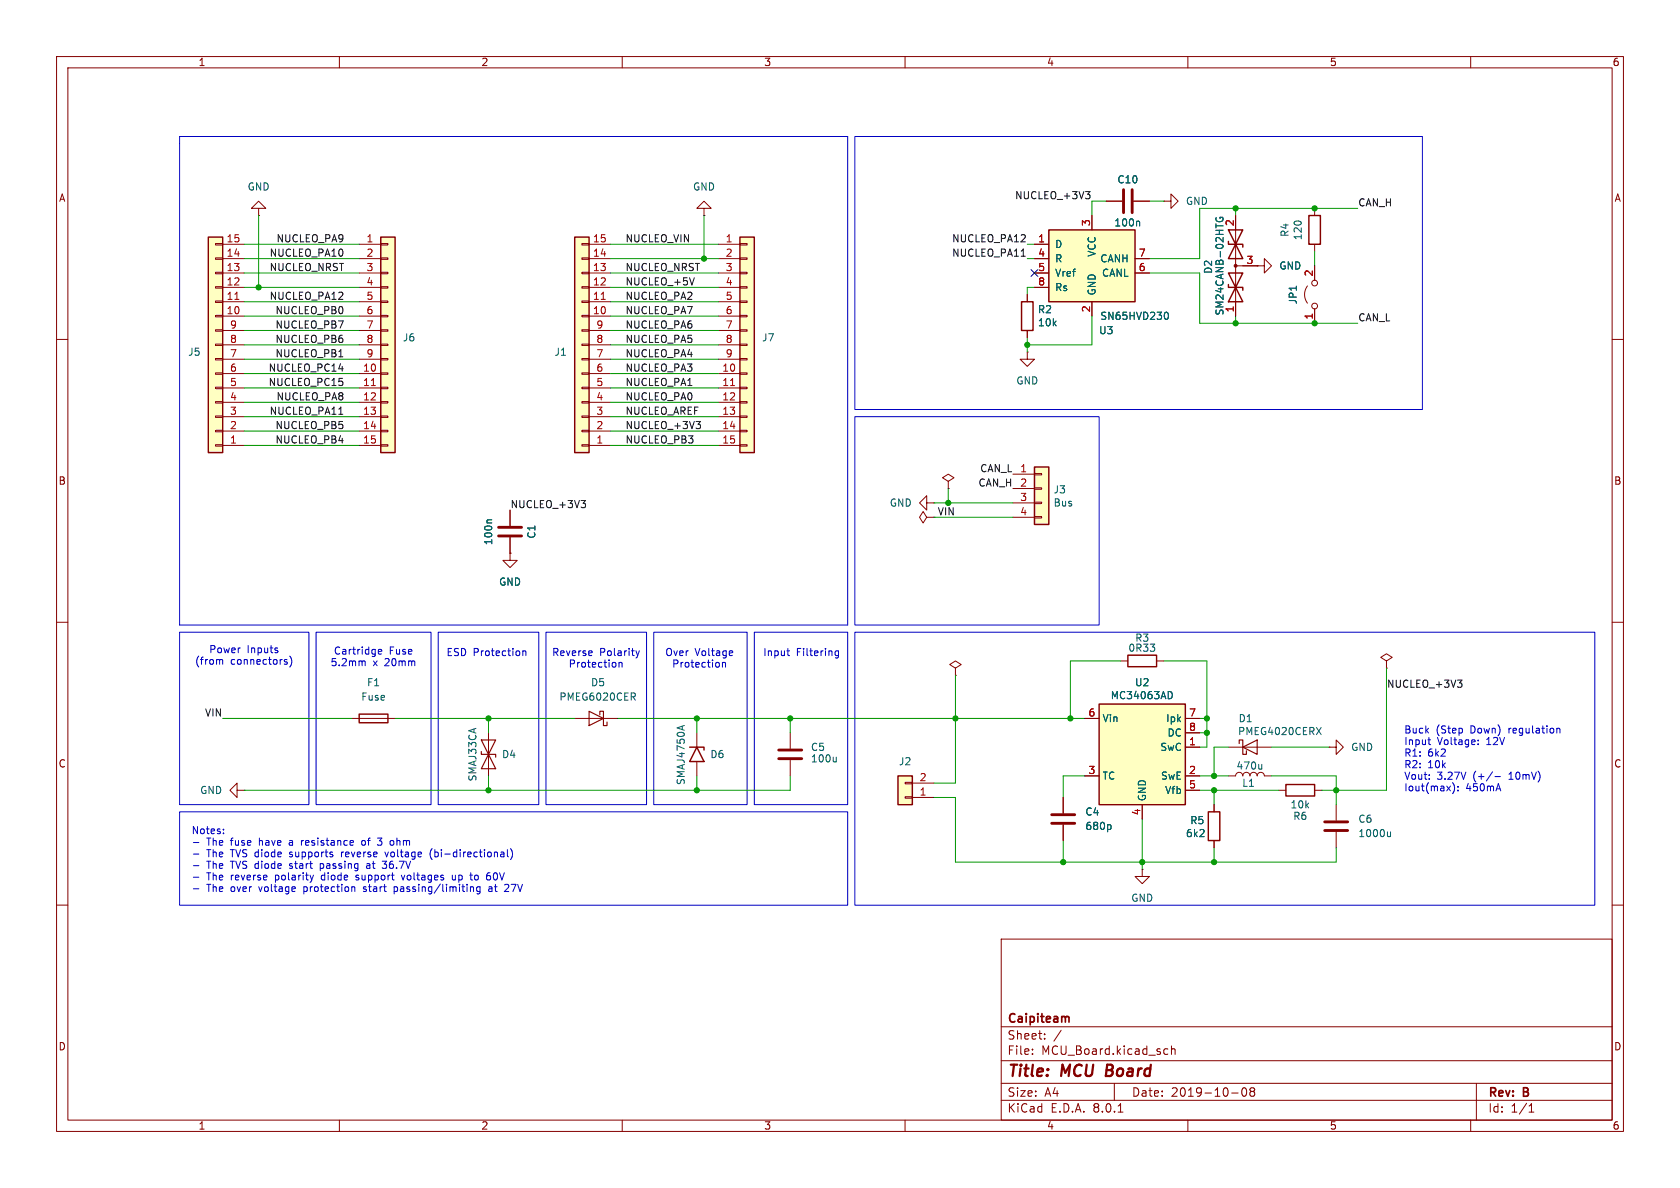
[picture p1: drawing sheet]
<svg xmlns="http://www.w3.org/2000/svg" width="297mm" height="210mm" viewBox="0 0 297 210" stroke-linecap="round" stroke-linejoin="round" font-family="sans-serif">
<g fill="none" stroke="#840000" stroke-width=".18">
<path d="M10 10h277v190h-277zM12 12h273v186h-273zM60 10v2M110 10v2M160 10v2M210 10v2M260 10v2M10 60h2M285 60h2M10 110h2M285 110h2M123.2 129.5v2.6"/>
<path d="M123.2 134.6v2.6M10 160h2M285 160h2M177 166h108v32h-108zM60 198v2M110 198v2M160 198v2M177 194.5h108M177 191.5h108M177 187.5h108M177 181.5h108M182.5 186.3v.1"/>
<path d="M182.5 185.5v.1M184.7 183.6v.1M184.7 182.8v.1M187.6 182.1l-1.3 2M197 191.5v3M197.7 196.6h.8M206 185.4l.5 .1M206.5 186.3l-.5 .1M207.1 185.5l.2-.1 .4 .1v.9M207.1 184.9v1.5M210 198v2M217.7 193.2h1.2"/>
<path d="M219.7 192.4l.2-.1a.81 .81 0 0 1 .6 .6 .81 .81 0 0 1-.3 .8l-.2 .1a.81 .81 0 0 1-.3-1.4zM221.2 192.9l-.2-.2 .2-.4 .5 .1 .1 .2-.3 .3M221.2 192.9l-.2 .3v.3l.2 .3 .5-.1 .1-.2-.1-.4-.2-.2M221.2 192.9h.3M260 198v2M261 191.5v6.5M270.3 196.6h.9M270.3 195.5l.4-.4v1.5"/>
</g>
<path d="M195.7 188.2l-.2 2h.8" fill="none" stroke="#840000" stroke-width=".4"/>
<path d="M188.6 179.7l.3 .1 .1 .1v.8" fill="none" stroke="#840000" stroke-width=".3"/>
<path d="M121.9 132.1h2.6v.5M123.2 132.1l1.3 2.5h-2.6z" fill="none" stroke="#840000" stroke-width=".25"/>
<path d="M120.6 128.4v.6M121 128.2l-1.3 .5" fill="none" stroke="#006464" stroke-width=".18"/>
<path d="M130.8 41.9h2.5v38.1h-2.5z" fill="#ffffc2"/>
<g fill="none" stroke="#840000" stroke-width=".18">
<path d="M127 43.2h3.8M127 45.7h3.8M127 48.3h3.8M127 50.8h3.8M127 53.3h3.8M127 55.9h3.8M127 58.4h3.8M130.8 58.3h1.3v.2h-1.3zM130.8 55.8h1.3v.2h-1.3zM130.8 53.2h1.3v.3h-1.3zM130.8 50.7h1.3v.2h-1.3zM130.8 48.1h1.3v.3h-1.3z"/>
<path d="M130.8 45.6h1.3v.2h-1.3zM130.8 43.1h1.3v.2h-1.3zM127 66h3.8M127 68.6h3.8M127 71.1h3.8M127 73.7h3.8M127 76.2h3.8M127 78.7h3.8M127 61h3.8M127 63.5h3.8M130.8 78.6h1.3v.3h-1.3zM130.8 76.1h1.3v.2h-1.3z"/>
<path d="M130.8 73.5h1.3v.3h-1.3zM130.8 71h1.3v.2h-1.3zM130.8 68.5h1.3v.2h-1.3zM130.8 65.9h1.3v.3h-1.3zM130.8 63.4h1.3v.2h-1.3zM130.8 60.8h1.3v.3h-1.3z"/>
</g>
<path d="M130.8 41.9h2.5v38.1h-2.5z" fill="none" stroke="#840000" stroke-width=".25"/>
<path d="M129.1 68.2h.8" fill="none" stroke="#a90000" stroke-width=".18"/>
<path d="M36.8 41.9h2.6v38.1h-2.6z" fill="#ffffc2"/>
<g fill="none" stroke="#840000" stroke-width=".18">
<path d="M38.1 43.1h1.3v.2h-1.3zM38.1 45.6h1.3v.2h-1.3zM38.1 48.1h1.3v.3h-1.3zM38.1 50.7h1.3v.2h-1.3zM38.1 53.2h1.3v.3h-1.3zM38.1 55.8h1.3v.2h-1.3zM38.1 58.3h1.3v.2h-1.3zM39.4 55.9h3.8M39.4 53.3h3.8M39.4 50.8h3.8M39.4 48.3h3.8M39.4 45.7h3.8"/>
<path d="M39.4 43.2h3.8M39.4 58.4h3.8M38.1 60.8h1.3v.3h-1.3zM38.1 63.4h1.3v.2h-1.3zM38.1 65.9h1.3v.3h-1.3zM38.1 68.5h1.3v.2h-1.3zM38.1 71h1.3v.2h-1.3zM38.1 73.5h1.3v.3h-1.3zM38.1 76.1h1.3v.2h-1.3zM38.1 78.6h1.3v.3h-1.3zM39.4 78.7h3.8M39.4 76.2h3.8"/>
<path d="M39.4 73.7h3.8M39.4 71.1h3.8M39.4 68.6h3.8M39.4 66h3.8M39.4 63.5h3.8M39.4 61h3.8"/>
</g>
<path d="M36.8 41.9h2.6v38.1h-2.6z" fill="none" stroke="#840000" stroke-width=".25"/>
<path d="M41.5 52.9h.7" fill="none" stroke="#a90000" stroke-width=".18"/>
<path d="M101.6 41.9h2.5v38.1h-2.5z" fill="#ffffc2"/>
<g fill="none" stroke="#840000" stroke-width=".18">
<path d="M102.9 43.1h1.2v.2h-1.2zM102.9 45.6h1.2v.2h-1.2zM102.9 48.1h1.2v.3h-1.2zM102.9 50.7h1.2v.2h-1.2zM102.9 53.2h1.2v.3h-1.2zM102.9 55.8h1.2v.2h-1.2zM102.9 58.3h1.2v.2h-1.2zM104.1 55.9h3.8M104.1 53.3h3.8M104.1 50.8h3.8M104.1 48.3h3.8M104.1 45.7h3.8"/>
<path d="M104.1 43.2h3.8M104.1 58.4h3.8M102.9 60.8h1.2v.3h-1.2zM102.9 63.4h1.2v.2h-1.2zM102.9 65.9h1.2v.3h-1.2zM102.9 68.5h1.2v.2h-1.2zM102.9 71h1.2v.2h-1.2zM102.9 73.5h1.2v.3h-1.2zM102.9 76.1h1.2v.2h-1.2zM102.9 78.6h1.2v.3h-1.2zM104.1 78.7h3.8M104.1 76.2h3.8"/>
<path d="M104.1 73.7h3.8M104.1 71.1h3.8M104.1 68.6h3.8M104.1 66h3.8M104.1 63.5h3.8M104.1 61h3.8"/>
</g>
<path d="M101.6 41.9h2.5v38.1h-2.5z" fill="none" stroke="#840000" stroke-width=".25"/>
<path d="M106.3 52.9h.7" fill="none" stroke="#a90000" stroke-width=".18"/>
<path d="M67.3 41.9h2.5v38.1h-2.5z" fill="#ffffc2"/>
<g fill="none" stroke="#840000" stroke-width=".18">
<path d="M124.5 36.8h1.2l-1.2-1.2-1.3 1.2h1.3v1.3M124.5 38.1h.1M63.5 43.2h3.8M63.5 45.7h3.8M63.5 48.3h3.8M63.5 50.8h3.8M63.5 53.3h3.8M63.5 55.9h3.8M63.5 58.4h3.8M67.3 58.3h1.3v.2h-1.3zM67.3 55.8h1.3v.2h-1.3zM67.3 53.2h1.3v.3h-1.3z"/>
<path d="M67.3 50.7h1.3v.2h-1.3zM67.3 48.1h1.3v.3h-1.3zM67.3 45.6h1.3v.2h-1.3zM67.3 43.1h1.3v.2h-1.3zM181.6 52.1v1.2M181.6 58.4v1.3M63.5 66h3.8M63.5 68.6h3.8M63.5 71.1h3.8M63.5 73.7h3.8M63.5 76.2h3.8M63.5 78.7h3.8"/>
<path d="M63.5 61h3.8M63.5 63.5h3.8M67.3 78.6h1.3v.3h-1.3zM67.3 76.1h1.3v.2h-1.3zM67.3 73.5h1.3v.3h-1.3zM67.3 71h1.3v.2h-1.3zM67.3 68.5h1.3v.2h-1.3zM67.3 65.9h1.3v.3h-1.3zM67.3 63.4h1.3v.2h-1.3zM67.3 60.8h1.3v.3h-1.3zM181.6 62.2v1.3h1.3l-1.3 1.3-1.3-1.3h1.3M181.6 62.2h.1"/>
<path d="M90.2 97.8v1.3h1.2l-1.2 1.2-1.3-1.2h1.3M90.2 97.8h.1M90.2 90.2v2.8M90.2 95v2.8M167.6 85.1l1.1-.6-1.1-.7-1 .7 1 .6v1.3M167.6 86.4h.1M168.9 118.1l1-.6-1-.7-1 .7 1 .6v1.3M168.9 119.4h.1M198.1 116.8h1.3M204.5 116.8h1.2M62.2 127h7.6M86.4 129.5v7.7"/>
<path d="M101.6 127h7.6M139.7 129.5v2.8M139.7 134.4v2.8"/>
</g>
<path d="M67.3 41.9h2.5v38.1h-2.5zM180.6 53.3h2v5.1h-2zM199.4 115.8h5.1v2.1h-5.1zM63.5 126.2h5.1v1.6h-5.1z" fill="none" stroke="#840000" stroke-width=".25"/>
<path d="M65.6 68.2h.8" fill="none" stroke="#a90000" stroke-width=".18"/>
<path d="M88.1 93.2h4.1M88.1 94.7h4.1M137.7 134.1h4M137.7 132.6h4" fill="none" stroke="#840000" stroke-width=".51"/>
<path d="M86.9 91.9h-.6l-.2 .2M111.9 123.2l.4 .6M112.2 122.6l.1 .1-.1 .4M147.8 133.8v.9M147.8 134.6l-.1 .1" fill="none" stroke="#006464" stroke-width=".18"/>
<path d="M85.1 132.8v.6h2.5v.5M85.1 130.8h2.5l-1.2 2.6zM86.4 133.4l1.2 2.5h-2.5zM104.1 125.7l2.6 1.3-2.6 1.3zM106 126.4v-.7h.7v2.6h.6v-.7" fill="none" stroke="#840000" stroke-width=".2"/>
<path d="M182.9 82.6h2.5v10.1h-2.5z" fill="#ffffc2"/>
<g fill="none" stroke="#840000" stroke-width=".18">
<path d="M163.8 88.9v-1.3l-1.2 1.3 1.2 1.3v-1.3h1.3M163.8 91.4l-.6-1-.6 1 .6 1.1 .6-1.1h1.3M165.1 88.9h.1M179.1 83.8h3.8M179.1 86.4h3.8M179.1 88.9h3.8M179.1 91.4h3.8M182.9 91.3h1.2v.3h-1.2zM182.9 88.8h1.2v.2h-1.2zM182.9 86.2h1.2v.3h-1.2zM182.9 83.7h1.2v.2h-1.2zM245.1 116.8l1-.6-1-.6-1 .6 1 .6v1.3"/>
<path d="M245.1 118.1h.1M188 141v2.8M188 145.8v2.8M214.6 142.2v1.3M214.6 148.6v1.3"/>
</g>
<path d="M182.9 82.6h2.5v10.1h-2.5zM213.6 143.5h2v5.1h-2z" fill="none" stroke="#840000" stroke-width=".25"/>
<path d="M185.9 145.5h4.1M185.9 144h4.1" fill="none" stroke="#840000" stroke-width=".51"/>
<path d="M196.2 145.8l.2 .2v.4l-.2 .2" fill="none" stroke="#006464" stroke-width=".18"/>
<path d="M194.3 124.5h15.2v17.7h-15.2z" fill="#ffffc2"/>
<path d="M194.3 124.5h15.2v17.7h-15.2z" fill="none" stroke="#840000" stroke-width=".25"/>
<path d="M191.8 137.2h2.5M191.8 127h2.5M209.5 132.1h2.6M209.5 137.2h2.6M209.5 139.7h2.6M209.5 127h2.6M209.5 129.5h2.6M201.9 153.7v1.2h1.3l-1.3 1.3-1.2-1.3h1.2M201.9 153.7h.1M201.9 142.2v2.6" fill="none" stroke="#840000" stroke-width=".18"/>
<path d="M206.8 122.2a.68 .68 0 0 1 .5 .7 .68 .68 0 0 1-.5 .6" fill="none" stroke="#006464" stroke-width=".18"/>
<path d="M158.7 137.2h2.6v5h-2.6z" fill="#ffffc2"/>
<g fill="none" stroke="#840000" stroke-width=".18">
<path d="M205.7 35.6h1.3v-1.3l1.3 1.3-1.3 1.2v-1.2M205.7 35.6h.1M218.4 38.1v17.8M232.4 36.8v1.3M218.4 47h3.8M222.2 47h1.3v-1.3l1.3 1.3-1.3 1.3v-1.3M222.2 47h.1M231.1 50.5a2.54 2.54 0 0 0 0 3.1M232.4 43.2v1.3M232.4 47v2.5M232.4 54.6v2.6M41.9 139.7v-1.3l-1.3 1.3 1.3 1.3v-1.3h1.3"/>
<path d="M43.2 139.7h.1M160 138.3h1.3v.3h-1.3zM161.3 138.4h3.8M217.2 137.2h1.2a.64 .64 0 0 1 .7-.7 .64 .64 0 0 1 .6 .7 .64 .64 0 0 1 .6-.7 .64 .64 0 0 1 .7 .7 .64 .64 0 0 1 .6-.7 .64 .64 0 0 1 .6 .7 .64 .64 0 0 1 .7-.7 .64 .64 0 0 1 .6 .7h1.3M217.2 132.1h7.6M226.1 139.7h1.2M232.4 139.7h1.3M234.9 132.1h1.3v-1.3l1.3 1.3-1.3 1.3v-1.3M234.9 132.1h.1M160 140.8h1.3v.3h-1.3zM161.3 141h3.8M236.2 142.2v2.8"/>
<path d="M236.2 147.1v2.8"/>
<circle cx="232.4" cy="50" r=".51"/>
<circle cx="232.4" cy="54.1" r=".51"/>
</g>
<path d="M231.4 38.1h2v5.1h-2zM217.2 50.3v.5h2.5v.5M217.2 42.7v.5h2.5v.5M217.2 48.3l2.5 5h-2.5l2.5-5zM217.2 40.6l2.5 5.1h-2.5l2.5-5.1zM158.7 137.2h2.6v5h-2.6zM227.3 138.7h5.1v2h-5.1z" fill="none" stroke="#840000" stroke-width=".25"/>
<path d="M219.1 131.4v-.6h.6v2.6h.6v-.7M219.7 132.1l2.5-1.3v2.6z" fill="none" stroke="#840000" stroke-width=".2"/>
<path d="M215 38.5a.59 .59 0 0 0 .6 .7 .59 .59 0 0 0 .6-.7l-.5-.1v.3M223.1 135.1v.9M223.1 135.8l-.2 .2M232.7 128.6l.9 1.3M233.6 128.6l-.9 1.3M245.8 147.1v.8M245.8 147.8l-.2 .1-.3-.1" fill="none" stroke="#006464" stroke-width=".18"/>
<path d="M234.2 146.8h4.1M234.2 145.3h4.1" fill="none" stroke="#840000" stroke-width=".51"/>
<circle cx="218.4" cy="47" r=".25" fill="#840000" stroke="#840000" stroke-width=".18"/>
<path d="M185.4 40.6h15.3v12.7h-15.3z" fill="#ffffc2"/>
<path d="M185.4 40.6h15.3v12.7h-15.3z" fill="none" stroke="#840000" stroke-width=".25"/>
<g fill="none" stroke="#840000" stroke-width=".18">
<path d="M45.7 36.8h1.3l-1.3-1.2-1.3 1.2h1.3v1.3M45.7 38.1h.1M193 38.1v2.5M195.6 35.6h2.8M200.4 35.6h2.8M218.4 38.1v2.5M181.6 52.1v1.2M181.6 58.4v1.3M182.9 43.2h2.5M182.9 45.7h2.5M182.9 48.3h2.5M182.9 50.8h2.5"/>
<path d="M193 53.3v2.6M200.7 45.7h2.5M200.7 48.3h2.5M218.4 53.3v2.6M219.7 47h2.5M222.2 47h.1M232.4 47v2.5M232.4 54.6v2.6M90.2 97.8h.1M90.2 90.2v2.8M90.2 95v2.8M191.8 137.2h2.5"/>
<path d="M191.8 127h2.5M209.5 132.1h2.6M209.5 137.2h2.6M209.5 139.7h2.6M209.5 127h2.6M209.5 129.5h2.6M188 141v2.8M188 145.8v2.8M201.9 142.2v2.6M214.6 142.2v1.3M214.6 148.6v1.3"/>
</g>
<path d="M201.3 39.1l.2 .2v.6M215 38.5a.59 .59 0 0 0 .6 .7 .59 .59 0 0 0 .6-.7l-.5-.1v.3M206 55.3l.1-.1a.68 .68 0 0 1 .5 .6 .68 .68 0 0 1-.5 .7l-.1-.1M86.9 91.9h-.6l-.2 .2M206.8 122.2a.68 .68 0 0 1 .5 .7 .68 .68 0 0 1-.5 .6M196.2 145.8l.2 .2v.4l-.2 .2" fill="none" stroke="#006464" stroke-width=".18"/>
<path d="M198.6 33.5v4.1M200.2 33.5v4.1" fill="none" stroke="#840000" stroke-width=".51"/>
<path d="M191.9 33.9h.8l-.4 .4 .3 .2 .1 .4-.2 .2h-.4M122.7 49.1l-.4 1.3M180.5 45.3h.8M59.9 63.1h.7M59.9 73.2h.7M123 74.5h.8l-.4 .5 .4 .1v.4l-.2 .3h-.4M102.7 88.5h.8l-.4 .5 .4 .1v.4l-.2 .2h-.4M257.7 120.2h.8l-.5 .5 .4 .1 .1 .5-.3 .2h-.3" fill="none" stroke="#0f0f0f" stroke-width=".18"/>
<g fill="none" stroke="#0000c2" stroke-width=".18">
<path d="M31.7 24.1h118.2v86.4h-118.2zM151.1 24.1h100.4v48.3h-100.4zM151.1 73.7h43.2v36.8h-43.2zM31.7 111.8h22.9v30.4h-22.9zM38.9 116.6h.4l.1 .8M49 115l.1 .1-.1 .3M49 114.5l.1 .1M50.4 116.6h.3M50.4 117l.3 .1 .1 .1-.2 .2h-.2M51.2 116a1.46 1.46 0 0 1 0 1.9M55.9 111.8h20.3v30.4h-20.3zM64.5 116.9l.1 .8"/>
<path d="M66.9 115.2l.6-.1-.1-.2-.3-.1-.2 .2v.6h.5M77.5 111.8h17.7v30.4h-17.7zM92.4 115.1v.8M92.4 115.2l.2-.1h.3l.1 .8M96.5 111.8h17.8v30.4h-17.8zM104.6 115.1l.1 .2-.6 .2M109.4 117.1v.8M109.5 117.2h-.1M109.9 117.2l.1 .7M112.4 115l.3 .9M112.7 115.9l-.3 .4M113 115l-.3 .9"/>
<path d="M115.6 111.8h16.5v30.4h-16.5zM127.7 117.1v.8M127.8 117.2h-.1M128.2 117.2l.1 .7M129.4 115l.1 .3-.6 .2M129.5 115.8l-.1 .1M133.3 111.8h16.6v30.4h-16.6zM139.1 115.1h.5M139.3 115.7l.3 .2M148.2 115.1h-.3l-.3 .2 .1 .5h.5M148.2 115.1v1l-.2 .2h-.3M151.1 111.8h130.8v48.2h-130.8z"/>
<path d="M252.4 130.8h.5M252.7 131.6h.2M257 138.6a1.48 1.48 0 0 1-.2 1.7M257.8 139.7v.1M257.8 139v.1M261.3 131.5v.1M261.3 130.8v.2M263.9 136.4l-1.1 1.7M264.3 137.3h1M275.2 128.9l.2-.2 .3 .1 .1 .8M31.7 143.5h118.2v16.5h-118.2zM34.2 148.9h1"/>
<path d="M34.2 151h1M34.2 153h1M34.2 155.1h1M34.2 157.1h1M39.5 147.3v.1M39.5 146.6v.1M53.3 148.6v.8M53.5 148.6l-.2 .2M55.4 154.7l-.3 .9M56.6 152.7v1.2M56.6 153.4l.1 .1M60.4 150.6v.9"/>
<path d="M60.6 150.6l-.2 .3M62.4 156.8l.3 .1v.7M62.9 155.5l.1 .1M62.9 154.9l.2 .2M64.2 157.5l.2 .1M64.2 156.9l.2 .3M64.4 148.6h-.3l-.2 .2 .1 .5 .4 .1M65.2 152.7h-.4M65.3 153h-.3l-.2 .2v.2l.5 .1M66.7 148.2h.8l-.4 .4 .3 .1M66.8 149.4h.6M67.6 152.2h.8l-.5 .5 .3 .1"/>
<path d="M67.6 153.4h.6M68.1 150.6l.3 .9 .3-.9M69.4 148.6l.2 .2v.4l-.2 .2M69.7 156.8v1.2M69.7 157.5l.3 .1M71 154.7l.3 .9 .3-.9M76.4 150a1.46 1.46 0 0 0 0 1.9M80 154.7v.8l.3 .1 .2-.2M83 154.7h.5M83.2 156.8v.8M83.2 154.3v1.1M83.4 156.8l.3 .1v.7"/>
<path d="M83.4 155.6h.1M84.9 156.8h-.4l-.2 .2 .1 .5h.5M84.9 156.8v1l-.3 .2h-.3M86.3 154.8h.3l.1 .2v.4l-.4 .2M86.4 154.3h.2M86.4 156.8h.5M87 157.1h-.4l-.2 .2 .2 .3 .4-.1M88.7 150.6h.2l.2 .2v.7M89.1 150.9l-.4 .1M89.1 151.4l-.4 .1M89.7 150.2v1.1l.2 .2M89.9 156.7l-.7 .9h.7"/>
<path d="M90.2 150a1.46 1.46 0 0 1 0 1.9"/>
</g>
<g fill="none" stroke="#009600" stroke-width=".18">
<path d="M45.7 38.1v12.7M124.5 38.1v7.6M195.6 35.6h-2.6v2.5M203.2 35.6h2.5M218.4 36.8v1.3M240 36.8h-27.9v8.9h-8.9M43.2 50.8h20.3M43.2 53.3h20.3M43.2 58.4h20.3M43.2 48.3h20.3M43.2 55.9h20.3M43.2 43.2h20.3"/>
<path d="M43.2 45.7h20.3M107.9 50.8h19.1M107.9 53.3h19.1M107.9 58.4h19.1M107.9 48.3h19.1M107.9 55.9h19.1M107.9 43.2h19.1M107.9 45.7h19.1M181.6 43.2h1.3M181.6 59.7v2.5M181.6 45.7h1.3M182.9 50.8h-1.3v1.3"/>
<path d="M193 55.9v5.1h-11.4M203.2 48.3h8.9v8.9h27.9M218.4 55.9v1.3M232.4 44.5v2.5M43.2 61h20.3M43.2 71.1h20.3M43.2 73.7h20.3M43.2 66h20.3M43.2 63.5h20.3M43.2 76.2h20.3M43.2 78.7h20.3M43.2 68.6h20.3"/>
<path d="M107.9 61h19.1M107.9 71.1h19.1M107.9 73.7h19.1M107.9 66h19.1M107.9 63.5h19.1M107.9 76.2h19.1M107.9 78.7h19.1M107.9 68.6h19.1M165.1 88.9h14M165.1 91.4h14M167.6 86.4v2.5M168.9 119.4v19h-3.8"/>
<path d="M198.1 116.8h-8.9v10.2M205.7 116.8h7.7v15.3h-1.3M245.1 118.1v21.6h-11.4M39.4 127h22.8M69.8 127h31.8M86.4 127v2.5M86.4 137.2v2.5M109.2 127h82.6M123.2 127v2.5M123.2 137.2v2.5M139.7 137.2v2.5h-96.5M139.7 127v2.5"/>
<path d="M191.8 137.2h-3.8v3.8M212.1 137.2h5.1M212.1 139.7h14M212.1 129.5h1.3M212.1 127h1.3M214.6 139.7v2.5M217.2 132.1h-2.6v5.1M224.8 137.2h11.4v5M224.8 132.1h10.1M165.1 141h3.8v11.4h67.3v-2.5M188 148.6v3.8M201.9 144.8v8.9"/>
<path d="M214.6 149.9v2.5"/>
</g>
<path d="M182.3 47.7l1.2 1.2M183.5 47.7l-1.2 1.2" fill="none" stroke="#000084" stroke-width=".18"/>
<g fill="#009600" stroke="#009600" stroke-width=".18">
<circle cx="168.9" cy="127" r=".46"/>
<circle cx="189.2" cy="127" r=".46"/>
<circle cx="213.4" cy="129.5" r=".46"/>
<circle cx="201.9" cy="152.4" r=".46"/>
<circle cx="188" cy="152.4" r=".46"/>
<circle cx="214.6" cy="139.7" r=".46"/>
<circle cx="214.6" cy="137.2" r=".46"/>
<circle cx="181.6" cy="61" r=".46"/>
<circle cx="123.2" cy="127" r=".46"/>
<circle cx="139.7" cy="127" r=".46"/>
<circle cx="167.6" cy="88.9" r=".46"/>
<circle cx="213.4" cy="127" r=".46"/>
<circle cx="218.4" cy="57.2" r=".46"/>
<circle cx="86.4" cy="139.7" r=".46"/>
<circle cx="123.2" cy="139.7" r=".46"/>
<circle cx="86.4" cy="127" r=".46"/>
<circle cx="124.5" cy="45.7" r=".46"/>
<circle cx="45.7" cy="50.8" r=".46"/>
<circle cx="218.4" cy="36.8" r=".46"/>
<circle cx="232.4" cy="36.8" r=".46"/>
<circle cx="232.4" cy="57.2" r=".46"/>
<circle cx="214.6" cy="152.4" r=".46"/>
<circle cx="236.2" cy="139.7" r=".46"/>
</g>
<g font-size="2.8" fill="#840000">
<text x="178" y="190.9">Title:</text>
<text x="187.7" y="190.9">MCU</text>
<text x="196.4" y="190.9">Board</text>
</g>
<g font-size="2.1" fill="#840000">
<text x="178" y="184">Sheet:</text>
<text x="178" y="181.2">Caipiteam</text>
<text x="178" y="186.7">File:</text>
<text x="184.1" y="186.7">MCU_Board.kicad_sch</text>
<text x="178" y="196.9">KiCad</text>
<text x="178" y="194.1">Size:</text>
<text x="184.7" y="194.1">A4</text>
<text x="185.7" y="196.9">E.D.A.</text>
<text x="193.3" y="196.9">8.0.1</text>
<text x="200" y="194.1">Date:</text>
<text x="207" y="194.1">2019-10-08</text>
<text x="263" y="194.3">Rev:</text>
<text x="263" y="196.9">Id:</text>
<text x="267.1" y="196.9">1/1</text>
<text x="269.4" y="194.3">B</text>
</g>
<g font-size="1.8" fill="#840000">
<text x="35" y="11.9">1</text>
<text x="85" y="11.9">2</text>
<text x="135" y="11.9">3</text>
<text x="185" y="11.9">4</text>
<text x="235" y="11.9">5</text>
<text x="285" y="11.9">6</text>
<text x="10.3" y="35.9">A</text>
<text x="285.3" y="35.9">A</text>
<text x="10.3" y="85.9">B</text>
<text x="285.3" y="85.9">B</text>
<text x="10.3" y="135.9">C</text>
<text x="285.3" y="135.9">C</text>
<text x="10.3" y="185.9">D</text>
<text x="285.3" y="185.9">D</text>
<text x="35" y="199.9">1</text>
<text x="85" y="199.9">2</text>
<text x="135" y="199.9">3</text>
<text x="185" y="199.9">4</text>
<text x="235" y="199.9">5</text>
<text x="285" y="199.9">6</text>
</g>
<g font-size="1.8" fill="#006464">
<text x="43.7" y="33.9">GND</text>
<text x="122.4" y="33.9">GND</text>
<text x="197.4" y="32.6">C10</text>
<text x="196.9" y="40.2">100n</text>
<text x="209.6" y="36.4">GND</text>
<text x="228" y="42" transform="rotate(-90 228 42)">R4</text>
<text x="186.4" y="44">D</text>
<text x="186.4" y="46.6">R</text>
<text x="193.9" y="45.5" transform="rotate(-90 193.9 45.5)">VCC</text>
<text x="194.4" y="46.6">CANH</text>
<text x="226.1" y="47.9">GND</text>
<text x="230.3" y="42.6" transform="rotate(-90 230.3 42.6)">120</text>
<text x="186.4" y="49.1">Vref</text>
<text x="186.4" y="51.7">Rs</text>
<text x="193.9" y="52.3" transform="rotate(-90 193.9 52.3)">GND</text>
<text x="194.7" y="49.1">CANL</text>
<text x="214.5" y="48.5" transform="rotate(-90 214.5 48.5)">D2</text>
<text x="229.5" y="53.9" transform="rotate(-90 229.5 53.9)">JP1</text>
<text x="183.4" y="55.6">R2</text>
<text x="183.4" y="57.9">10k</text>
<text x="194.2" y="59.3">U3</text>
<text x="194.4" y="56.7">SN65HVD230</text>
<text x="216.5" y="55.9" transform="rotate(-90 216.5 55.9)">SM24CANB-02HTG</text>
<text x="33.2" y="63.1">J5</text>
<text x="71.1" y="60.6">J6</text>
<text x="97.9" y="63.1">J1</text>
<text x="134.6" y="60.6">J7</text>
<text x="179.6" y="68.2">GND</text>
<text x="157.2" y="89.8">GND</text>
<text x="186.2" y="87.4">J3</text>
<text x="186.2" y="89.7">Bus</text>
<text x="94.8" y="95.3" transform="rotate(-90 94.8 95.3)">C1</text>
<text x="87.2" y="96.5" transform="rotate(-90 87.2 96.5)">100n</text>
<text x="88.1" y="103.7">GND</text>
<text x="200.6" y="113.6">R3</text>
<text x="199.4" y="115.4">0R33</text>
<text x="63.8" y="124.1">Fuse</text>
<text x="64.8" y="121.5">F1</text>
<text x="98.8" y="124.1">PMEG6020CER</text>
<text x="104.4" y="121.5">D5</text>
<text x="196.3" y="123.8">MC34063AD</text>
<text x="200.6" y="121.5">U2</text>
<text x="194.8" y="127.9">Vin</text>
<text x="206.1" y="127.9">Ipk</text>
<text x="206.3" y="130.4">DC</text>
<text x="218.8" y="130.1">PMEG4020CERX</text>
<text x="218.9" y="127.9">D1</text>
<text x="88.7" y="134.2">D4</text>
<text x="125.5" y="134.2">D6</text>
<text x="143.3" y="132.9">C5</text>
<text x="143.3" y="135">100u</text>
<text x="158.8" y="135.5">J2</text>
<text x="205" y="132.9">SwC</text>
<text x="218.5" y="136.2">470u</text>
<text x="238.8" y="132.9">GND</text>
<text x="35.3" y="140.6">GND</text>
<text x="84.4" y="138.2" transform="rotate(-90 84.4 138.2)">SMAJ33CA</text>
<text x="121.3" y="138.9" transform="rotate(-90 121.3 138.9)">SMAJ4750A</text>
<text x="194.8" y="138">TC</text>
<text x="202.8" y="141.7" transform="rotate(-90 202.8 141.7)">GND</text>
<text x="205.1" y="138">SwE</text>
<text x="205.9" y="140.6">Vfb</text>
<text x="219.5" y="139.3">L1</text>
<text x="228" y="143.1">10k</text>
<text x="191.8" y="144.4">C4</text>
<text x="191.8" y="146.9">680p</text>
<text x="209.6" y="148.2">6k2</text>
<text x="210.3" y="145.9">R5</text>
<text x="228.5" y="145.1">R6</text>
<text x="240" y="145.6">C6</text>
<text x="240" y="148.2">1000u</text>
<text x="199.9" y="159.6">GND</text>
</g>
<g font-size="1.8" fill="#0f0f0f">
<text x="179.4" y="35.3">NUCLEO_+3V3</text>
<text x="240" y="36.6">CAN_H</text>
<text x="47.6" y="45.5">NUCLEO_PA10</text>
<text x="47.6" y="48">NUCLEO_NRST</text>
<text x="48.8" y="42.9">NUCLEO_PA9</text>
<text x="110.5" y="48">NUCLEO_NRST</text>
<text x="110.5" y="42.9">NUCLEO_VIN</text>
<text x="168.2" y="42.9">NUCLEO_PA12</text>
<text x="168.2" y="45.5">NUCLEO_PA11</text>
<text x="47.6" y="53.1">NUCLEO_PA12</text>
<text x="110.5" y="50.5">NUCLEO_+5V</text>
<text x="110.5" y="53.1">NUCLEO_PA2</text>
<text x="48.6" y="58.2">NUCLEO_PB7</text>
<text x="48.6" y="55.6">NUCLEO_PB0</text>
<text x="110.5" y="55.6">NUCLEO_PA7</text>
<text x="110.5" y="58.2">NUCLEO_PA6</text>
<text x="240" y="56.9">CAN_L</text>
<text x="47.4" y="65.8">NUCLEO_PC14</text>
<text x="48.6" y="63.2">NUCLEO_PB1</text>
<text x="48.6" y="60.7">NUCLEO_PB6</text>
<text x="110.5" y="60.7">NUCLEO_PA5</text>
<text x="110.5" y="63.2">NUCLEO_PA4</text>
<text x="110.5" y="65.8">NUCLEO_PA3</text>
<text x="47.4" y="68.3">NUCLEO_PC15</text>
<text x="48.8" y="70.9">NUCLEO_PA8</text>
<text x="110.5" y="70.9">NUCLEO_PA0</text>
<text x="110.5" y="68.3">NUCLEO_PA1</text>
<text x="47.6" y="73.4">NUCLEO_PA11</text>
<text x="48.6" y="75.9">NUCLEO_PB5</text>
<text x="110.5" y="73.4">NUCLEO_AREF</text>
<text x="110.5" y="75.9">NUCLEO_+3V3</text>
<text x="48.6" y="78.5">NUCLEO_PB4</text>
<text x="110.5" y="78.5">NUCLEO_PB3</text>
<text x="173.2" y="83.6">CAN_L</text>
<text x="90.2" y="89.9">NUCLEO_+3V3</text>
<text x="172.9" y="86.1">CAN_H</text>
<text x="165.7" y="91.2">VIN</text>
<text x="245.1" y="121.7">NUCLEO_+3V3</text>
<text x="36.1" y="126.7">VIN</text>
</g>
<g font-size="1.8" fill="#a90000">
<text x="192.8" y="40.1" transform="rotate(-90 192.8 40.1)">3</text>
<text x="218.2" y="40.1" transform="rotate(-90 218.2 40.1)">2</text>
<text x="40" y="45.5">14</text>
<text x="40" y="42.9">15</text>
<text x="64.7" y="42.9">1</text>
<text x="64.7" y="45.5">2</text>
<text x="104.7" y="45.5">14</text>
<text x="104.7" y="42.9">15</text>
<text x="128.2" y="42.9">1</text>
<text x="128.2" y="45.5">2</text>
<text x="183.4" y="42.9">1</text>
<text x="183.4" y="45.5">4</text>
<text x="201.2" y="45.5">7</text>
<text x="220.3" y="46.7">3</text>
<text x="40" y="53.1">11</text>
<text x="40" y="50.5">12</text>
<text x="40" y="48">13</text>
<text x="64.7" y="48">3</text>
<text x="64.7" y="50.5">4</text>
<text x="64.7" y="53.1">5</text>
<text x="104.7" y="53.1">11</text>
<text x="104.7" y="50.5">12</text>
<text x="104.7" y="48">13</text>
<text x="128.2" y="48">3</text>
<text x="128.2" y="50.5">4</text>
<text x="128.2" y="53.1">5</text>
<text x="183.4" y="48">5</text>
<text x="183.4" y="50.5">8</text>
<text x="201.2" y="48">6</text>
<text x="232.2" y="49" transform="rotate(-90 232.2 49)">2</text>
<text x="40" y="55.6">10</text>
<text x="40.6" y="58.2">9</text>
<text x="64.7" y="55.6">6</text>
<text x="64.7" y="58.2">7</text>
<text x="104.7" y="55.6">10</text>
<text x="105.3" y="58.2">9</text>
<text x="128.2" y="55.6">6</text>
<text x="128.2" y="58.2">7</text>
<text x="192.8" y="55.3" transform="rotate(-90 192.8 55.3)">2</text>
<text x="218.2" y="55.3" transform="rotate(-90 218.2 55.3)">1</text>
<text x="232.2" y="56.6" transform="rotate(-90 232.2 56.6)">1</text>
<text x="40.6" y="65.8">6</text>
<text x="40.6" y="63.2">7</text>
<text x="40.6" y="60.7">8</text>
<text x="64.1" y="65.8">10</text>
<text x="64.7" y="60.7">8</text>
<text x="64.7" y="63.2">9</text>
<text x="105.3" y="65.8">6</text>
<text x="105.3" y="63.2">7</text>
<text x="105.3" y="60.7">8</text>
<text x="127.6" y="65.8">10</text>
<text x="128.2" y="60.7">8</text>
<text x="128.2" y="63.2">9</text>
<text x="40.6" y="70.9">4</text>
<text x="40.6" y="68.3">5</text>
<text x="64.1" y="68.3">11</text>
<text x="64.1" y="70.9">12</text>
<text x="105.3" y="70.9">4</text>
<text x="105.3" y="68.3">5</text>
<text x="127.6" y="68.3">11</text>
<text x="127.6" y="70.9">12</text>
<text x="40.6" y="75.9">2</text>
<text x="40.6" y="73.4">3</text>
<text x="64.1" y="73.4">13</text>
<text x="64.1" y="75.9">14</text>
<text x="105.3" y="75.9">2</text>
<text x="105.3" y="73.4">3</text>
<text x="127.6" y="73.4">13</text>
<text x="127.6" y="75.9">14</text>
<text x="40.6" y="78.5">1</text>
<text x="64.1" y="78.5">15</text>
<text x="105.3" y="78.5">1</text>
<text x="127.6" y="78.5">15</text>
<text x="180.3" y="83.6">1</text>
<text x="180.3" y="86.1">2</text>
<text x="180.3" y="88.6">3</text>
<text x="180.3" y="91.2">4</text>
<text x="192.3" y="126.7">6</text>
<text x="210.1" y="131.8">1</text>
<text x="210.1" y="126.7">7</text>
<text x="210.1" y="129.3">8</text>
<text x="192.3" y="136.9">3</text>
<text x="210.1" y="136.9">2</text>
<text x="162.5" y="140.7">1</text>
<text x="162.5" y="138.2">2</text>
<text x="210.1" y="139.4">5</text>
<text x="201.7" y="144.2" transform="rotate(-90 201.7 144.2)">4</text>
</g>
<g font-size="1.8" fill="#0000c2">
<text x="34.4" y="117.7">(from</text>
<text x="36.9" y="115.7">Power</text>
<text x="40.7" y="117.7">connectors)</text>
<text x="43.7" y="115.7">Inputs</text>
<text x="58.3" y="118">5.2mm</text>
<text x="58.9" y="115.9">Cartridge</text>
<text x="65.9" y="118">x</text>
<text x="68.1" y="118">20mm</text>
<text x="68.8" y="115.9">Fuse</text>
<text x="78.8" y="116.2">ESD Protection</text>
<text x="97.5" y="116.2">Reverse</text>
<text x="100.4" y="118.2">Protection</text>
<text x="106" y="116.2">Polarity</text>
<text x="117.5" y="116.2">Over</text>
<text x="118.7" y="118.2">Protection</text>
<text x="122.9" y="116.2">Voltage</text>
<text x="134.8" y="116.2">Input</text>
<text x="140.8" y="116.2">Filtering</text>
<text x="248.2" y="129.9">Buck</text>
<text x="248.2" y="131.9">Input</text>
<text x="253.9" y="129.9">(Step</text>
<text x="254.1" y="131.9">Voltage:</text>
<text x="260.1" y="129.9">Down)</text>
<text x="262.9" y="131.9">12V</text>
<text x="267" y="129.9">regulation</text>
<text x="248.2" y="134">R1:</text>
<text x="248.2" y="136">R2:</text>
<text x="252.4" y="134">6k2</text>
<text x="252.4" y="136">10k</text>
<text x="248.2" y="138">Vout:</text>
<text x="248.2" y="140.1">Iout(max):</text>
<text x="254" y="138">3.27V</text>
<text x="259.1" y="140.1">450mA</text>
<text x="260.5" y="138">(+/-</text>
<text x="267" y="138">10mV)</text>
<text x="33.8" y="147.8">Notes:</text>
<text x="36.5" y="149.8">The</text>
<text x="40.9" y="149.8">fuse</text>
<text x="46.1" y="149.8">have</text>
<text x="51.6" y="149.8">a</text>
<text x="53.9" y="149.8">resistance</text>
<text x="64.8" y="149.8">of</text>
<text x="67.9" y="149.8">3</text>
<text x="70.2" y="149.8">ohm</text>
<text x="36.5" y="151.9">The</text>
<text x="36.5" y="153.9">The</text>
<text x="36.5" y="156">The</text>
<text x="40.9" y="151.9">TVS diode</text>
<text x="40.9" y="153.9">TVS diode</text>
<text x="40.9" y="156">reverse</text>
<text x="48.9" y="156">polarity</text>
<text x="51.6" y="151.9">supports</text>
<text x="51.6" y="153.9">start</text>
<text x="57.2" y="153.9">passing</text>
<text x="57.3" y="156">diode</text>
<text x="61" y="151.9">reverse</text>
<text x="63.6" y="156">support</text>
<text x="65.7" y="153.9">at</text>
<text x="68.7" y="153.9">36.7V</text>
<text x="69" y="151.9">voltage</text>
<text x="71.9" y="156">voltages</text>
<text x="77.1" y="151.9">(bi-directional)</text>
<text x="81" y="156">up</text>
<text x="84.5" y="156">to</text>
<text x="87.5" y="156">60V</text>
<text x="36.5" y="158">The</text>
<text x="40.9" y="158">over</text>
<text x="46.1" y="158">voltage</text>
<text x="54.1" y="158">protection</text>
<text x="64.9" y="158">start</text>
<text x="70.5" y="158">passing/limiting</text>
<text x="87.5" y="158">at</text>
<text x="90.5" y="158">27V</text>
</g>
</svg>
